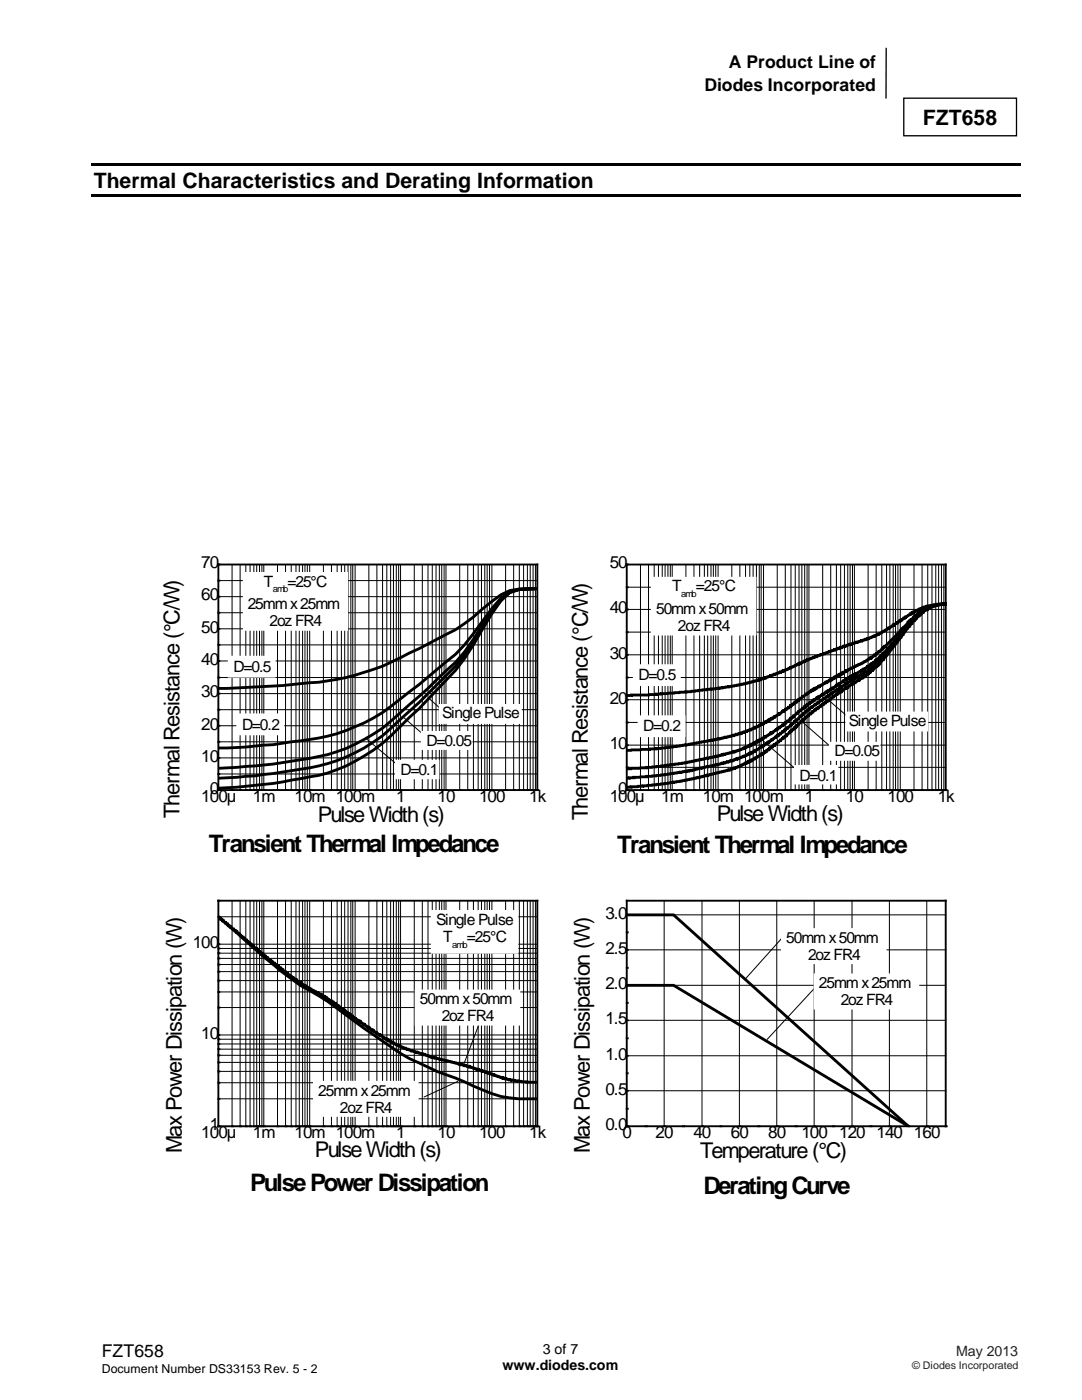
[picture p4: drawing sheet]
<svg xmlns="http://www.w3.org/2000/svg" width="216mm" height="279mm" viewBox="0 0 216 279" stroke-linecap="round" stroke-linejoin="round" font-family="sans-serif">
<path d="M180.3 19.6h22.5v7.5h-22.5z" fill-rule="evenodd" fill="#fff" stroke="#000" stroke-width=".26"/>
<path d="M176.8 9.6v10" fill="none" stroke="#000" stroke-width=".26"/>
<g fill="#000">
<path d="M18.2 32.6h185.5v.5h-185.5z" fill-rule="evenodd"/>
<path d="M18.2 38.8h185.5v.5h-185.5z" fill-rule="evenodd"/>
</g>
<g fill="none" stroke="#000" stroke-width=".2">
<path d="M43.6 115.9h63.6M43.6 119.1h63.6M46.3 112.7v45M47.9 112.7v45M49 112.7v45M49.9 112.7v45M50.7 112.7v45M51.2 112.7v45M51.8 112.7v45M52.3 112.7v45M52.6 112.7v45M55.4 112.7v45"/>
<path d="M57 112.7v45M58.1 112.7v45M59.1 112.7v45M59.7 112.7v45M60.4 112.7v45M60.9 112.7v45M61.3 112.7v45M61.8 112.7v45M64.5 112.7v45M66.1 112.7v45M67.3 112.7v45M68.1 112.7v45"/>
<path d="M68.8 112.7v45M69.4 112.7v45M70 112.7v45M70.4 112.7v45M70.9 112.7v45M73.6 112.7v45M75.2 112.7v45M76.3 112.7v45M77.2 112.7v45M77.9 112.7v45M78.5 112.7v45M79.1 112.7v45"/>
<path d="M79.5 112.7v45M79.9 112.7v45M82.7 112.7v45M84.3 112.7v45M85.4 112.7v45M86.3 112.7v45M87 112.7v45M87.7 112.7v45M88.1 112.7v45M88.6 112.7v45M89 112.7v45M91.7 112.7v45"/>
<path d="M93.3 112.7v45M94.5 112.7v45M95.4 112.7v45M96.1 112.7v45M96.7 112.7v45M97.2 112.7v45M97.7 112.7v45M98.1 112.7v45M100.9 112.7v45M102.5 112.7v45M103.6 112.7v45M104.5 112.7v45"/>
<path d="M105.2 112.7v45M105.8 112.7v45M106.4 112.7v45M106.8 112.7v45M125.1 117.2h63.6M127.8 112.7v45M129.4 112.7v45M130.5 112.7v45M131.4 112.7v45M132.1 112.7v45M132.7 112.7v45M133.3 112.7v45"/>
<path d="M133.7 112.7v45M134.1 112.7v45M136.9 112.7v45M138.5 112.7v45M139.6 112.7v45M140.5 112.7v45M141.2 112.7v45M141.9 112.7v45M142.3 112.7v45M142.8 112.7v45M143.3 112.7v45M146 112.7v45"/>
<path d="M147.6 112.7v45M148.8 112.7v45M149.6 112.7v45M150.3 112.7v45M150.9 112.7v45M151.5 112.7v45M151.9 112.7v45M152.4 112.7v45M155.1 112.7v45M156.7 112.7v45M157.8 112.7v45M158.7 112.7v45"/>
<path d="M159.4 112.7v45M160 112.7v45M160.6 112.7v45M161 112.7v45M161.4 112.7v45M164.2 112.7v45M165.8 112.7v45M166.9 112.7v45M167.7 112.7v45M168.5 112.7v45M169.2 112.7v45M169.6 112.7v45"/>
<path d="M170.1 112.7v45M170.5 112.7v45M173.2 112.7v45M174.8 112.7v45M176 112.7v45M176.9 112.7v45M177.6 112.7v45M178.2 112.7v45M178.7 112.7v45M179.2 112.7v45M179.6 112.7v45M182.4 112.7v45"/>
<path d="M184 112.7v45M185.1 112.7v45M186 112.7v45M186.7 112.7v45M187.3 112.7v45M187.9 112.7v45M188.3 112.7v45M43.6 135.2h63.6M43.6 128.7h63.6M43.6 122.3h63.6M43.6 138.4h63.6M43.6 131.9h63.6"/>
<path d="M43.6 125.5h63.6M125.1 135.2h63.6M125.1 126.2h63.6M125.1 139.6h63.6M125.1 130.7h63.6M125.1 121.6h63.6M43.6 154.5h63.6M43.6 148h63.6M43.6 141.6h63.6M43.6 151.3h63.6M43.6 144.8h63.6M125.1 153.1h63.6"/>
<path d="M125.1 144.2h63.6M125.1 148.7h63.6M46.3 179.8v45M47.9 179.8v45M49 179.8v45M49.9 179.8v45M50.7 179.8v45M51.2 179.8v45M51.8 179.8v45M52.3 179.8v45M52.6 179.8v45M55.4 179.8v45"/>
<path d="M57 179.8v45M58.1 179.8v45M59.1 179.8v45M59.7 179.8v45M60.4 179.8v45M60.9 179.8v45M61.3 179.8v45M61.8 179.8v45M64.5 179.8v45M66.1 179.8v45M67.3 179.8v45M68.1 179.8v45"/>
<path d="M68.8 179.8v45M69.4 179.8v45M70 179.8v45M70.4 179.8v45M70.9 179.8v45M73.6 179.8v45M75.2 179.8v45M76.3 179.8v45M77.2 179.8v45M77.9 179.8v45M78.5 179.8v45M79.1 179.8v45"/>
<path d="M79.5 179.8v45M79.9 179.8v45M82.7 179.8v45M84.3 179.8v45M85.4 179.8v45M86.3 179.8v45M87 179.8v45M87.7 179.8v45M88.1 179.8v45M88.6 179.8v45M89 179.8v45M91.7 179.8v45"/>
<path d="M93.3 179.8v45M94.5 179.8v45M95.4 179.8v45M96.1 179.8v45M96.7 179.8v45M97.2 179.8v45M97.7 179.8v45M98.1 179.8v45M100.9 179.8v45M102.5 179.8v45M103.6 179.8v45M104.5 179.8v45"/>
<path d="M105.2 179.8v45M105.8 179.8v45M106.4 179.8v45M106.8 179.8v45M132.5 179.7v45.1M140.1 179.7v45.1M147.5 179.7v45.1M155 179.7v45.1M162.5 179.7v45.1M170 179.7v45.1M177.5 179.7v45.1M184.9 179.7v45.1"/>
<path d="M43.6 198h63.6M43.6 195.7h63.6M43.6 193.9h63.6M43.6 192.5h63.6M43.6 191.3h63.6M43.6 190.2h63.6M43.6 189.3h63.6M43.6 183h63.6M43.6 188.4h63.6M125.1 196.6h63.6M125.1 189.6h63.6M125.1 182.6h63.6"/>
<path d="M156 187.2l-7.2 8.1M162.4 197.4l-9.3 10M43.6 219.3h63.6M43.6 216.1h63.6M43.6 213.8h63.6M43.6 212h63.6M43.6 210.6h63.6M43.6 209.4h63.6M43.6 208.3h63.6M43.6 207.4h63.6M43.6 201.1h63.6M43.6 206.6h63.6"/>
<path d="M125.1 217.7h63.6M125.1 210.7h63.6M125.1 203.6h63.6"/>
</g>
<path d="M43.6 112.7h63.6v45h-63.6zM125.1 179.8h63.6v45h-63.6z" fill="none" stroke="#000" stroke-width=".38"/>
<path d="M107.2 117.5h-1.8a9 9 0 0 0-7.3 2.5l-1.8 1.5a32.8 32.8 0 0 1-9.1 6.1l-5.5 2.7a48.9 48.9 0 0 1-21.8 6.1l-3.6 .4-12.7 .6M107.2 117.5h-1.8a7.7 7.7 0 0 0-7.3 3.9 75 75 0 0 1-7.2 9.2 234.7 234.7 0 0 1-14.6 11.6 37.4 37.4 0 0 1-18.2 5.8 113.4 113.4 0 0 1-14.5 1.3M107.2 117.5l-3.7 .2-1.8 .5-1.8 1.4-3.6 5.1a31.8 31.8 0 0 1-7.3 9.2l-3.6 3.5-3.7 3.2a52 52 0 0 1-7.3 5.9 33.7 33.7 0 0 1-14.5 5.1 119 119 0 0 1-16.3 1.7M107.2 117.5l-3.7 .2-1.8 .5-1.8 1.5-3.6 5.4a39.3 39.3 0 0 1-9.1 11.5l-5.5 5.3a65.9 65.9 0 0 1-7.3 6.2 34.5 34.5 0 0 1-16.3 5.7 95 95 0 0 1-14.5 1.5M107.2 117.5l-3.7 .2-1.8 .5-1.8 1.7-1.8 2.6-1.8 3.1a44.3 44.3 0 0 1-9.1 12.1l-3.6 3.7-1.9 1.7a43.8 43.8 0 0 1-9 7.8 30.8 30.8 0 0 1-12.8 4.5 115.2 115.2 0 0 1-16.3 1.9M188.7 120.5l-2.4 .2-2.6 .7-1.7 .9-4.6 3.1-3 1.6-2.5 1-3.6 1-.5 .3-5 1.7-1.7 .6-4.9 2.4-4.9 1.8-4.8 1.1-8.6 1.1-8.4 .7-4.4 .1M188.7 120.5l-2.8 .5-2.1 1-2 1.6-5.7 6-2.3 1.7-1.6 1-3.4 1.6-2.9 1.8-3.9 2.1-6.4 4.7-2.5 1.5-2.7 1.4-2.8 1-2.8 .8-7.4 1.4-6.5 .9-5.8 .2M188.7 120.5l-2.1 .3-1.3 .5-1 .5-1.4 1.1-1.7 1.8-1.7 2.1-3.3 3.7-2.4 2.2-1.7 1.1-3.8 2.1-3 2.1h-.2l-.1 .1-2.8 1.7-2.9 2.2-1.1 1.1-2 1.6-2.1 1.6h-.2l-.1 .1-2 1.3-.4 .1-.1 .2-.7 .2-.1 .2-2 1-2.2 .7-3.3 .9-6.4 1.3-7.5 .9-4 .2M188.7 120.5l-2.1 .3-1 .4-1.3 .7-1.2 1-1.8 1.8-3.7 4.9-1.4 1.5-1.9 1.9-2.2 1.6-3 1.7-.1 .1h-.2l-6.8 4.7-6.2 5.3-2.7 1.9-3 1.9-1.6 .8-2.7 .9-7.9 1.9-6.1 .9-6.7 .6M188.7 120.5l-1.1 .1-1.4 .4-1.1 .4-1.3 1-2.5 2.6-4.4 5.9-1.3 1.5-1.5 1.4-1.7 1.3-4.8 2.9-5 3.6-1.9 1.6-2.3 2.3-.4 .2-1.8 1.7-2.6 2.1-2.9 1.9-4.1 1.9-7.3 1.9-6.8 1.2-7.4 .7M125.1 182.6h9.3l46.8 42.2-46.8-28.2h-9.3M107.2 216l-3.1-.1-3.6-.7-7.1-2.4-7-1.7-2-.8-2.2-.5-4-1.7-2.5-1.5-3-2.1h-.1l-6.5-4.7-1.8-1.2-3.5-1.9-2.6-1.7-6.3-5-4.9-4.3-3.4-2.7 9 8 3.7 3a35.8 35.8 0 0 0 7.3 4.7l3.6 2.5a202.2 202.2 0 0 0 14.5 10.1l5.5 2.5 3.7 1.3 5.4 2.4a22.4 22.4 0 0 0 10.9 1.8" fill="none" stroke="#000" stroke-width=".57"/>
<path d="M155.9 185.3h20.9v7h-20.9z" fill="#fff"/>
<path d="M155.9 185.3h20.9v7h-20.9z" fill="none" stroke="#fff" stroke-width=".2"/>
<path d="M162.5 194.4h20.8v7h-20.8z" fill="#fff"/>
<path d="M162.5 194.4h20.8v7h-20.8z" fill="none" stroke="#fff" stroke-width=".2"/>
<path d="M125.1 112.7h63.6v45h-63.6z" fill="none" stroke="#000" stroke-width=".38"/>
<path d="M165.6 139.9l5.4 4.8M159.2 143.3l7.7 6.7" fill="none" stroke="#000" stroke-width=".2"/>
<path d="M48.6 114.3h20.7v11.5h-20.7z" fill="#fff"/>
<path d="M48.6 114.3h20.7v11.5h-20.7z" fill="none" stroke="#fff" stroke-width=".2"/>
<path d="M152.1 147.7l7.9 6.9" fill="none" stroke="#000" stroke-width=".2"/>
<path d="M126.4 132.7h9.3v4.1h-9.3z" fill="#fff"/>
<path d="M126.4 132.7h9.3v4.1h-9.3z" fill="none" stroke="#fff" stroke-width=".2"/>
<path d="M127.3 142.9h9.4v4.1h-9.4z" fill="#fff"/>
<path d="M127.3 142.9h9.4v4.1h-9.4z" fill="none" stroke="#fff" stroke-width=".2"/>
<path d="M158.6 152.8h8.6v3.7h-8.6z" fill="#fff"/>
<path d="M158.6 152.8h8.6v3.7h-8.6z" fill="none" stroke="#fff" stroke-width=".2"/>
<path d="M168.8 142.1h16.3v3.8h-16.3z" fill="#fff"/>
<path d="M168.8 142.1h16.3v3.8h-16.3z" fill="none" stroke="#fff" stroke-width=".2"/>
<path d="M165.5 148.1h10.1v3.6h-10.1z" fill="#fff"/>
<path d="M165.5 148.1h10.1v3.6h-10.1z" fill="none" stroke="#fff" stroke-width=".2"/>
<path d="M43.6 179.8h63.6v45h-63.6z" fill="none" stroke="#000" stroke-width=".38"/>
<path d="M91.4 215.8l-6.8 3.1M96.7 201.4l-4.1 10.9" fill="none" stroke="#000" stroke-width=".2"/>
<path d="M62.6 215.8h20.8v7h-20.8z" fill="#fff"/>
<path d="M62.6 215.8h20.8v7h-20.8z" fill="none" stroke="#fff" stroke-width=".2"/>
<path d="M82.9 197.6h20.8v7h-20.8z" fill="#fff"/>
<path d="M82.9 197.6h20.8v7h-20.8z" fill="none" stroke="#fff" stroke-width=".2"/>
<path d="M86.1 181.7h17.2v8.5h-17.2z" fill="#fff"/>
<path d="M86.1 181.7h17.2v8.5h-17.2z" fill="none" stroke="#fff" stroke-width=".2"/>
<path d="M85.7 139.5l4 3.5M73 147.4l7.5 6.2M80.5 143.1l5.5 4.8" fill="none" stroke="#000" stroke-width=".2"/>
<path d="M79 151.7h8.6v3.7h-8.6z" fill="#fff"/>
<path d="M79 151.7h8.6v3.7h-8.6z" fill="none" stroke="#fff" stroke-width=".2"/>
<path d="M84.1 146h10.1v3.6h-10.1z" fill="#fff"/>
<path d="M84.1 146h10.1v3.6h-10.1z" fill="none" stroke="#fff" stroke-width=".2"/>
<path d="M87.7 140.6h16.3v3.8h-16.3z" fill="#fff"/>
<path d="M87.7 140.6h16.3v3.8h-16.3z" fill="none" stroke="#fff" stroke-width=".2"/>
<path d="M47.3 142.5h9.3v4.1h-9.3z" fill="#fff"/>
<path d="M47.3 142.5h9.3v4.1h-9.3z" fill="none" stroke="#fff" stroke-width=".2"/>
<path d="M45.6 131h9.3v4.1h-9.3z" fill="#fff"/>
<path d="M45.6 131h9.3v4.1h-9.3z" fill="none" stroke="#fff" stroke-width=".2"/>
<path d="M130 115.2h20.8v11.5h-20.8z" fill="#fff"/>
<path d="M130 115.2h20.8v11.5h-20.8z" fill="none" stroke="#fff" stroke-width=".2"/>
<g font-size="4.8">
<text x="41.7" y="170.1">Transient Thermal Impedance</text>
<text x="123.2" y="170.2">Transient Thermal Impedance</text>
<text x="49.9" y="237.6">Pulse Power Dissipation</text>
<text x="140.4" y="238.4">Derating Curve</text>
</g>
<g font-size="4.3">
<text x="35.8" y="163.2" transform="rotate(-90 35.8 163.2)">Thermal Resistance (°C/W)</text>
<text x="63.4" y="164.1">Pulse Width (s)</text>
<text x="117.3" y="163.7" transform="rotate(-90 117.3 163.7)">Thermal Resistance (°C/W)</text>
<text x="143" y="163.8">Pulse Width (s)</text>
<text x="36.3" y="230.1" transform="rotate(-90 36.3 230.1)">Max Power Dissipation (W)</text>
<text x="62.8" y="230.9">Pulse Width (s)</text>
<text x="117.7" y="230.1" transform="rotate(-90 117.7 230.1)">Max Power Dissipation (W)</text>
<text x="139.7" y="231.2">Temperature (°C)</text>
</g>
<g font-size="4.2">
<text x="184.1" y="24.9">FZT658</text>
<text x="18.7" y="37.5">Thermal Characteristics and Derating Information</text>
</g>
<g font-size="3.5">
<text x="145.5" y="13.6">A Product Line of</text>
<text x="140.5" y="18.1">Diodes Incorporated</text>
<text x="20.3" y="270.9">FZT658</text>
</g>
<g font-size="3.4">
<text x="40.2" y="113.4">70</text>
<text x="121.7" y="113.4">50</text>
<text x="40.2" y="119.8">60</text>
<text x="121.7" y="122.4">40</text>
<text x="40.2" y="126.2">50</text>
<text x="121.7" y="131.4">30</text>
<text x="40.2" y="132.7">40</text>
<text x="40.2" y="139.2">30</text>
<text x="121.7" y="140.4">20</text>
<text x="40.2" y="145.6">20</text>
<text x="121.7" y="149.5">10</text>
<text x="40.2" y="152">10</text>
<text x="40.2" y="160">100µ</text>
<text x="41.9" y="158.4">0</text>
<text x="50.5" y="160">1m</text>
<text x="58.8" y="160">10m 100m</text>
<text x="79.1" y="160">1</text>
<text x="87.3" y="160">10</text>
<text x="95.6" y="160">100</text>
<text x="105.6" y="160">1k</text>
<text x="121.7" y="160">100µ</text>
<text x="123.4" y="158.4">0</text>
<text x="132" y="160">1m</text>
<text x="140.3" y="160">10m 100m</text>
<text x="160.6" y="160">1</text>
<text x="168.8" y="160">10</text>
<text x="177.1" y="160">100</text>
<text x="187.1" y="160">1k</text>
<text x="120.8" y="183.3">3.0</text>
<text x="38.5" y="189.2">100</text>
<text x="120.8" y="190.3">2.5</text>
<text x="120.8" y="197.4">2.0</text>
<text x="40.2" y="207.3">10</text>
<text x="120.8" y="204.4">1.5</text>
<text x="120.8" y="211.5">1.0</text>
<text x="120.8" y="218.4">0.5</text>
<text x="40.2" y="227.1">100µ</text>
<text x="41.9" y="225.5">1</text>
<text x="50.5" y="227.1">1m</text>
<text x="58.8" y="227.1">10m 100m</text>
<text x="79.1" y="227.1">1</text>
<text x="87.3" y="227.1">10</text>
<text x="95.6" y="227.1">100</text>
<text x="105.6" y="227.1">1k</text>
<text x="120.8" y="225.5">0.0</text>
<text x="124.2" y="227.1">0</text>
<text x="130.8" y="227.1">20</text>
<text x="138.4" y="227.1">40</text>
<text x="145.8" y="227.1">60</text>
<text x="153.3" y="227.1">80</text>
<text x="159.9" y="227.1">100 120 140 160</text>
</g>
<g font-size="3.1">
<text x="52.6" y="117.1">T</text>
<text x="57.4" y="117.1">=25°C</text>
<text x="134.1" y="118">T</text>
<text x="138.9" y="118">=25°C</text>
<text x="49.4" y="121.5">25mm x 25mm</text>
<text x="53.8" y="124.9">2oz FR4</text>
<text x="130.9" y="122.5">50mm x 50mm</text>
<text x="135.3" y="125.9">2oz FR4</text>
<text x="46.6" y="134.1">D=0.5</text>
<text x="127.4" y="135.8">D=0.5</text>
<text x="88.2" y="143.3">Single Pulse</text>
<text x="48.3" y="145.6">D=0.2</text>
<text x="85.1" y="148.8">D=0.05</text>
<text x="128.4" y="146">D=0.2</text>
<text x="169.4" y="144.8">Single Pulse</text>
<text x="79.9" y="154.8">D=0.1</text>
<text x="159.5" y="155.8">D=0.1</text>
<text x="166.5" y="151">D=0.05</text>
<text x="87" y="184.7">Single Pulse</text>
<text x="88.4" y="188.1">T</text>
<text x="93.1" y="188.1">=25°C</text>
<text x="156.9" y="188.2">50mm x 50mm</text>
<text x="161.2" y="191.6">2oz FR4</text>
<text x="163.4" y="197.2">25mm x 25mm</text>
<text x="83.8" y="200.4">50mm x 50mm</text>
<text x="88.1" y="203.8">2oz FR4</text>
<text x="167.7" y="200.6">2oz FR4</text>
<text x="63.5" y="218.6">25mm x 25mm</text>
<text x="67.8" y="222">2oz FR4</text>
</g>
<g font-size="2.8">
<text x="100.3" y="273.4">www.diodes.com</text>
<text x="108.3" y="270.2">3 of 7</text>
</g>
<text font-size="2.8" fill="#231f20" x="190.8" y="270.6">May 2013</text>
<text font-size="2.5" x="20.3" y="274">Document Number DS33153 Rev. 5 - 2</text>
<text font-size="2.1" fill="#231f20" x="182" y="273.2">© Diodes Incorporated</text>
<g font-size="1.9">
<text x="54.4" y="118.2">amb</text>
<text x="135.9" y="119.2">amb</text>
<text x="90.2" y="189.2">amb</text>
</g>
</svg>
